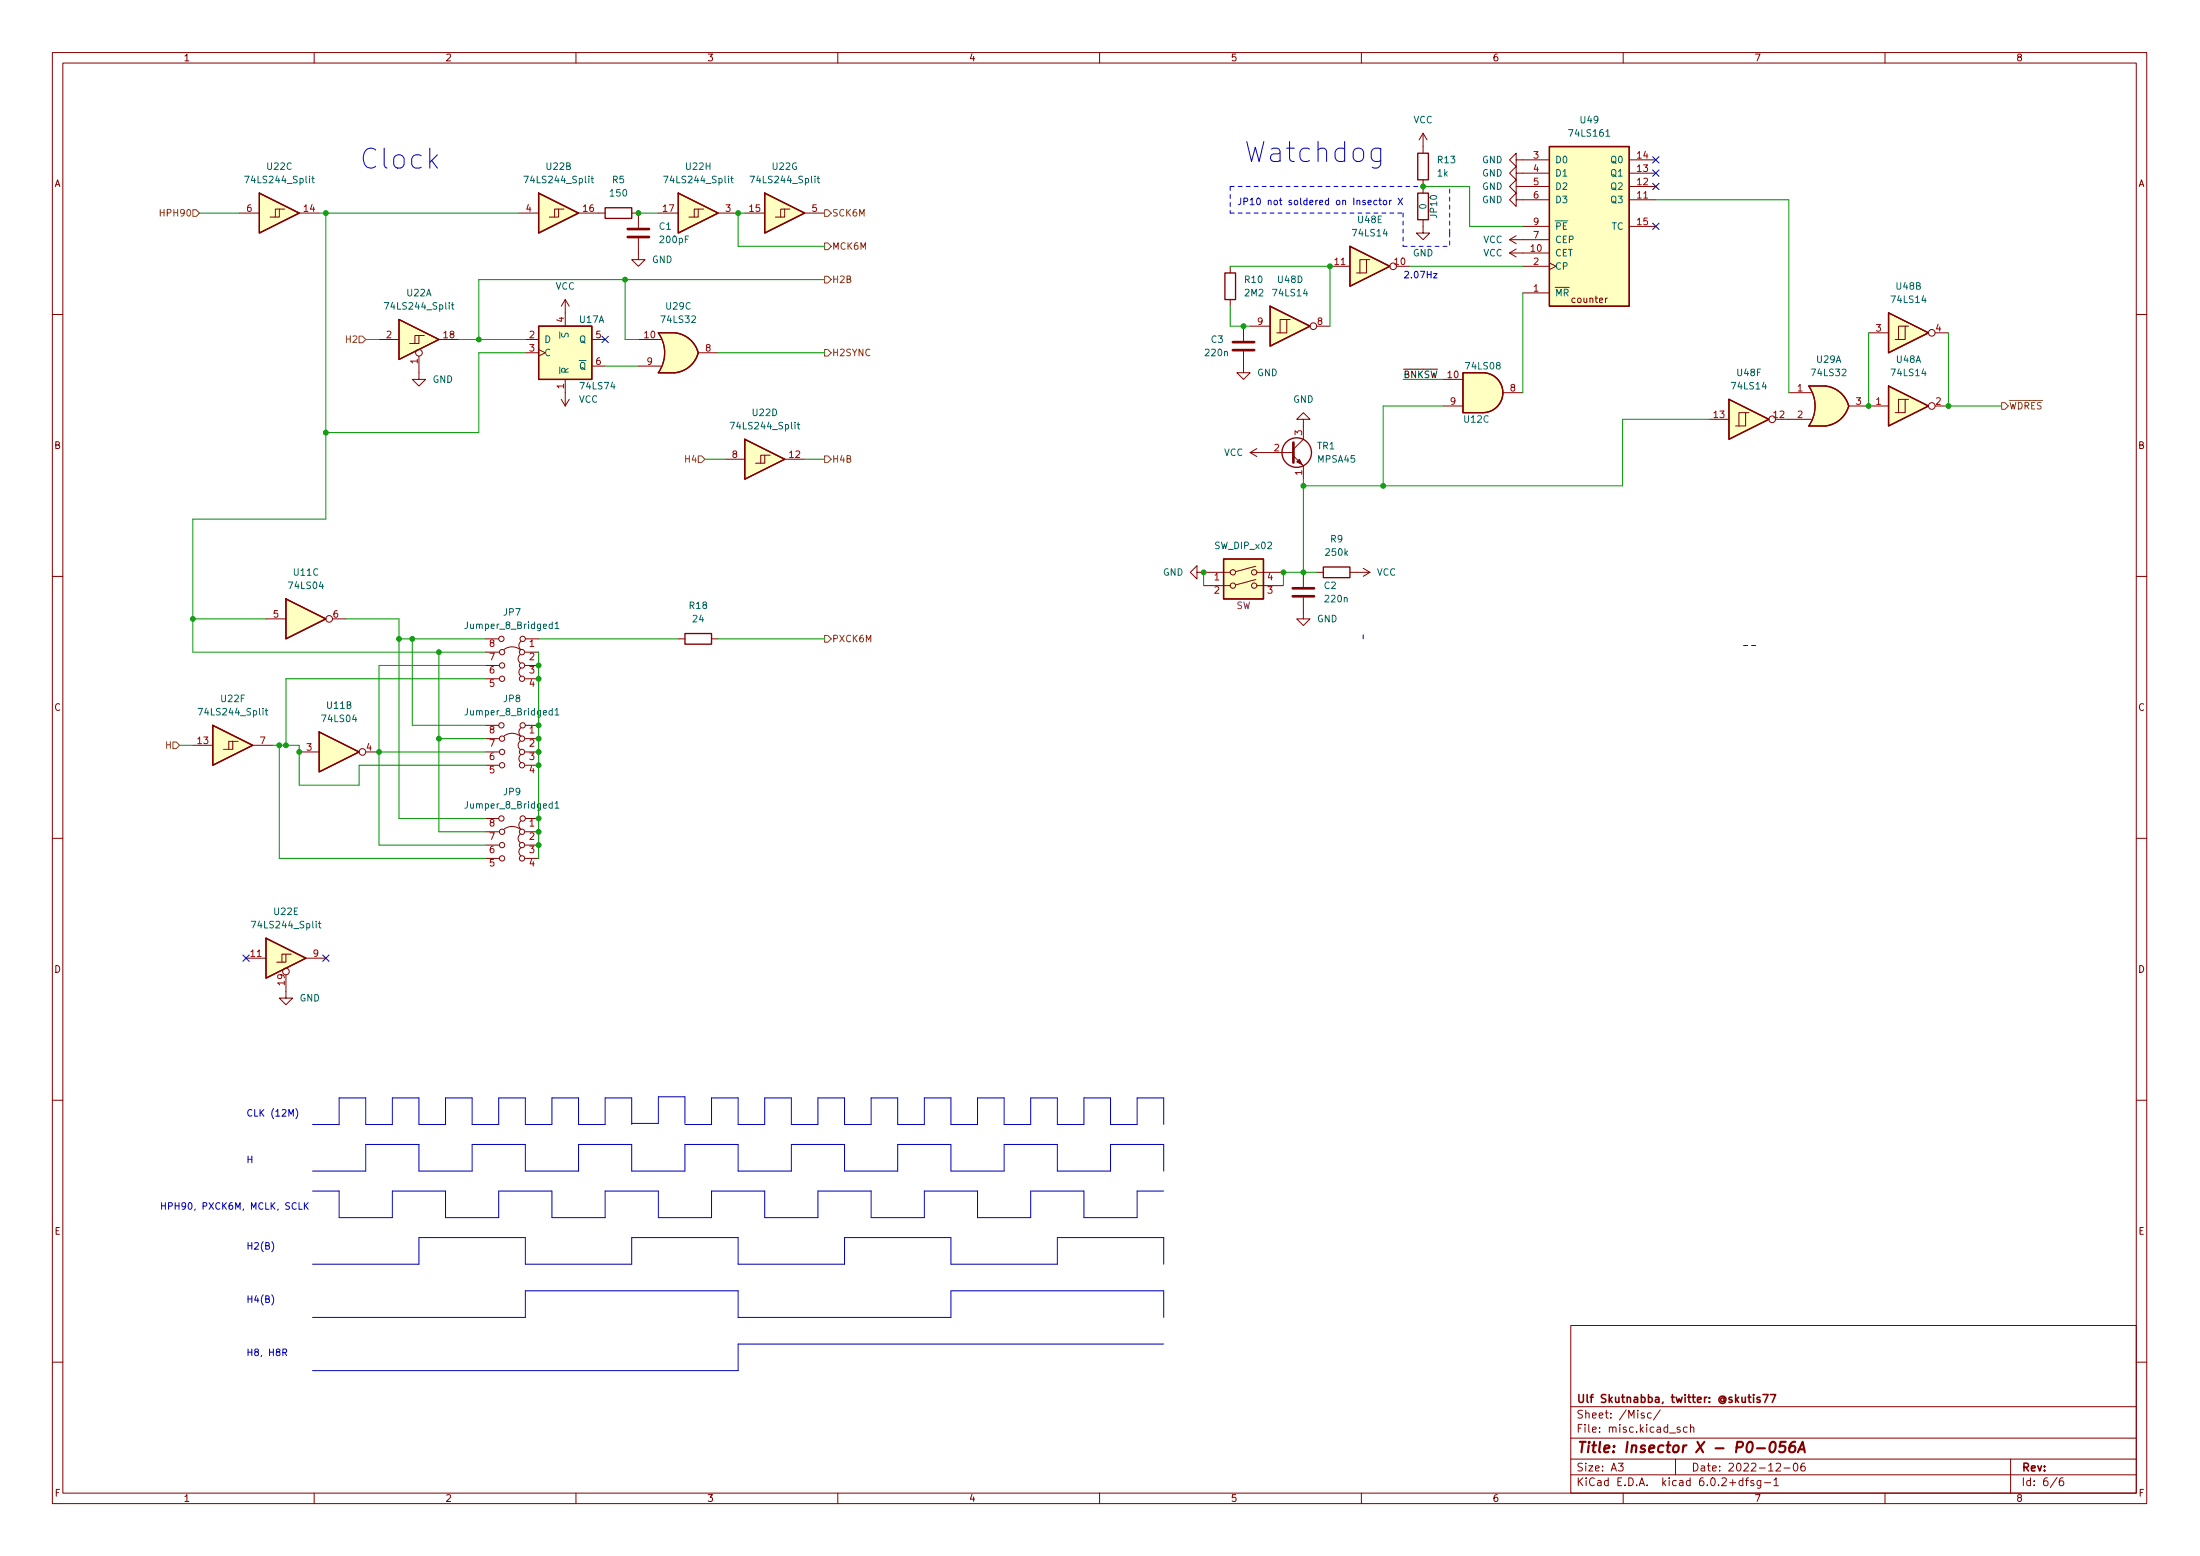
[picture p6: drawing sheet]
<svg xmlns="http://www.w3.org/2000/svg" width="420mm" height="297mm" viewBox="0 0 420 297" stroke-linecap="round" stroke-linejoin="round" font-family="sans-serif">
<g fill="none" stroke="#840000" stroke-width=".19">
<path d="M10 10h400v277h-400zM12 12h396v273h-396zM60 10v2M110 10v2M160 10v2M210 10v2M260 10v2M310 10v2M360 10v2M53.3 39.9v1.5h-1.7M54.4 39.9h-1.8v1.5M106.7 39.9v1.5h-1.8"/>
<path d="M107.7 39.9h-1.8v1.5M133.3 39.9v1.5h-1.7M134.4 39.9h-1.8v1.5M149.9 39.9v1.5h-1.8M150.9 39.9h-1.8v1.5M271.8 25.4v3.8M271.8 34.3v2.6M271.8 25.4l-.8 1.3M271.8 25.4l.7 1.3M289.6 33.1v-1.3l-1.3 1.3 1.3 1.2v-1.2h6.3M289.6 35.6v-1.3l-1.3 1.3 1.3 1.3v-1.3h6.3M289.6 30.5v-1.3l-1.3 1.3 1.3 1.3v-1.3h6.3"/>
<path d="M289.6 38.1v-1.2l-1.3 1.2 1.3 1.3v-1.3h6.3M311.1 38.1h5.1M311.1 35.6h5.1M311.1 33.1h5.1M311.1 30.5h5.1M45.7 40.7h3.8M57.1 40.7h3.9M99.1 40.7h3.8M107.9 57.2l-.7 1.3M107.9 57.2v5.1M107.9 57.2l.8 1.3M110.5 40.7h5.1"/>
<path d="M120.6 40.7h1.3v2.8M121.9 45.5v4.1h1.3l-1.3 1.2-1.3-1.2h1.3M125.7 40.7h3.8M137.2 40.7h3.8M142.2 40.7h3.8M153.7 40.7h3.8M234.9 50.8v1.3M234.9 57.2v1.3M254 50.8h3.8M261 49.6h-1.3v2.5M261.6 49.6h-.6v2.5h-1.9M266.7 50.8h2.5"/>
<path d="M271.8 41.9v2.6h1.2l-1.2 1.3-1.3-1.3h1.3M288.3 48.3h7.6M288.3 45.8h7.6M288.3 45.8l1.3 .7M288.3 48.3l1.3 .8M289.6 45l-1.3 .8M289.6 47.5l-1.3 .8M290.8 50.8h5.1M290.8 55.9h5.1M290.8 43.2h5.1M295.9 50.2l1.3 .6-1.3 .7M307 56.9l-.4 .3"/>
<path d="M311.1 43.2h5.1M10 60h2M72.4 64.8h3.8M80 68v4.4h1.3l-1.3 1.3-1.3-1.3h1.3M80 64v1.6h-1.8M81 64h-1.8v1.6M83.8 64.8h3.8M100.3 64.8h2.6M100.3 67.3h2.6M102.9 66.7l1.2 .6-1.2 .7M107.2 76.2l.7 1.3M107.9 72.4v5.1"/>
<path d="M108.7 76.2l-.8 1.3M113 64.8h2.6M113 69.9h2.6M121.9 64.8h4.3M121.9 69.9h4.3M128.9 63.5h-3.2a6.7 6.7 0 0 1 0 7.7h3.2M133.3 67.3h3.9M237.5 67.1v4.1h1.3l-1.3 1.2-1.3-1.2h1.3M237.5 62.3v2.8M238.8 62.3h3.8M245.7 61h-1.2v2.5M246.4 61h-.7v2.5h-1.9"/>
<path d="M251.5 62.3h2.5M275.6 77.5h3.8M275.6 72.4h3.8M287 75h3.8M333.4 78.8h-1.3v2.5M334 78.8h-.6v2.5h-1.9M341.6 75h4.3M348.6 73.7h-3.2a6.6 6.6 0 0 1 0 7.6h3.2M353.1 77.5h7.6M356.9 63.5h3.8M363.9 62.3h-1.3v2.5M363.9 76.2h-1.3v2.6"/>
<path d="M364.5 62.3h-.6v2.5h-2M364.5 76.2h-.6v2.6h-2M369.6 77.5h2.5M369.6 63.5h2.5M408 60h2M138.4 87.7h3.8M146 86.9v1.5h-1.7M147.1 86.9h-1.8v1.5M149.9 87.7h3.8M238.8 86.4l1.2 .8M238.8 86.4h8.2M240 85.6l-1.2 .8"/>
<path d="M247 87l1.9 1.9v2.6M248.9 80h1.3l-1.3-1.2-1.3 1.2h1.3v3.9l-1.9 1.9M326.4 80h3.8M339.1 80h6.8M10 110h2M50.8 118.1h3.8M63.5 118.1h2.5M228.6 109.3v-1.3l-1.3 1.3 1.3 1.2v-1.2h6.3M229.9 111.8h5M239.9 110.6l-3.9 1.1M239.9 108.1l-3.9 1M240 109.3h5.1"/>
<path d="M240 111.8h5.1M248.9 114.1v4h1.3l-1.3 1.3-1.3-1.3h1.3M248.9 109.3v2.8M251.5 109.3h1.2M257.8 109.3h3.8M260.3 108.5l1.3 .8M261.6 109.3l-1.3 .7M408 110h2M92.7 122h2.5M92.7 124.5h2.5M92.7 127h2.5M92.7 129.6h2.5"/>
<path d="M92.7 138.5h2.5M96.3 124a2.54 2.54 0 0 1 3 0M99.3 125a.98 .98 0 0 0 0 1.5M99.5 127.5a.98 .98 0 0 0 0 1.6M99.5 122.5a.98 .98 0 0 0 0 1.5M99.5 139a.98 .98 0 0 0 0 1.5M100.3 122h2.6M100.3 124.5h2.6M100.3 127h2.6M100.3 129.6h2.6M100.3 138.5h2.6M129.5 122h1.3"/>
<path d="M135.9 122h1.3M36.8 142.3h3.8M44.4 141.5v1.5h-1.7M45.5 141.5h-1.8v1.5M48.3 142.3h3.8M57.1 143.5h3.9M69.8 143.5h2.6M92.7 141h2.5M92.7 143.5h2.5M92.7 146.1h2.5M92.7 156.2h2.5M92.7 158.8h2.5"/>
<path d="M96.3 140.5a2.54 2.54 0 0 1 3 0M96.3 158.3a2.54 2.54 0 0 1 3 0M99.3 141.5a.98 .98 0 0 0 0 1.5M99.3 159.3a.98 .98 0 0 0 0 1.5M99.5 144.1a.98 .98 0 0 0 0 1.5M99.5 156.8a.98 .98 0 0 0 0 1.5M100.3 141h2.6M100.3 143.5h2.6M100.3 146.1h2.6M100.3 156.2h2.6M100.3 158.8h2.6M10 160h2"/>
<path d="M92.7 161.3h2.5M92.7 163.9h2.5M99.5 161.8a.98 .98 0 0 0 0 1.6M100.3 161.3h2.6M100.3 163.9h2.6M408 160h2M47 182.9h3.8M54.6 182.2v1.5h-1.8M54.6 186.1v4.4h1.3l-1.3 1.3-1.3-1.3h1.3M55.6 182.2h-1.8v1.5M58.4 182.9h3.8M10 210h2"/>
<path d="M408 210h2M300 253h108v32h-108zM10 260h2M300 278.5h108M300 274.5h108M300 268.5h108M309.1 279.3h.9l-.5 .6 .4 .1v.7l-.2 .1-.6-.1M314 269.8l-.4-.1-.2 .2 .1 .2 .5 .2v.3h-.6M315.4 269.8l-.5-.1-.3 .3 .2 .6h.6M317.1 269.1l-1.3 2M320 278.5v3M320.9 272.5l-.4-.1-.2 .2v.2l.6 .2v.3h-.6"/>
<path d="M322.2 272.5l-.4-.1-.3 .3 .1 .6h.6M322.9 272.6l.2-.2 .3 .1 .1 .9M322.9 271.9v1.5M339.2 279.5l.6-.2 .2 .2 .1 .2-1 1.1h1M342.7 279.4l.2-.1a.8 .8 0 0 1 .5 .8 .8 .8 0 0 1-.5 .7 1 1 0 0 1-.2-1.4zM344.6 279.3a.6 .6 0 0 0-.7 .7v.5l.2 .2 .4 .1 .2-.1 .1-.5-.2-.2-.4-.1-.3 .3M384 278.5v6.5M408 260h2M60 285v2M110 285v2M160 285v2M210 285v2"/>
<path d="M260 285v2M300 281.5h108M310 285v2M332.9 282.7l-.5-.1-.3 .3 .2 .6h.6M332.9 282.1v1.5M333.4 282.6h.5M333.9 282.1l-.3 .2v1.3M334.9 282.7l-.3-.1-.2 .2v.2l.5 .2v.3h-.5M336.3 282.6v1.2l-.3 .3-.4-.1M336.3 282.7l-.4-.1-.3 .3 .1 .6h.6M337 283h1.1M338.8 282.5l.4-.4v1.5"/>
<path d="M338.8 283.6h.8M340.7 280.2h1.2M360 285v2M392.9 282l-1.3 2M394 282.1a.6 .6 0 0 0-.7 .7v.5l.1 .2 .4 .1 .3-.1v-.5l-.1-.2-.4-.1-.3 .3"/>
<circle cx="266.1" cy="50.8" r=".63"/>
<circle cx="80" cy="67.3" r=".63"/>
<circle cx="250.8" cy="62.3" r=".63"/>
<circle cx="368.9" cy="77.5" r=".63"/>
<circle cx="368.9" cy="63.5" r=".63"/>
<circle cx="338.5" cy="80" r=".63"/>
<circle cx="62.9" cy="118.1" r=".63"/>
<circle cx="235.5" cy="109.3" r=".51"/>
<circle cx="235.5" cy="111.8" r=".51"/>
<circle cx="239.5" cy="111.8" r=".51"/>
<circle cx="239.5" cy="109.3" r=".51"/>
<circle cx="95.8" cy="122" r=".51"/>
<circle cx="95.8" cy="138.5" r=".51"/>
<circle cx="95.9" cy="124.5" r=".51"/>
<circle cx="95.9" cy="129.6" r=".51"/>
<circle cx="95.9" cy="127" r=".51"/>
<circle cx="99.7" cy="129.6" r=".51"/>
<circle cx="99.7" cy="127" r=".51"/>
<circle cx="99.7" cy="124.5" r=".51"/>
<circle cx="99.8" cy="138.5" r=".51"/>
<circle cx="99.8" cy="122" r=".51"/>
<circle cx="69.2" cy="143.5" r=".63"/>
<circle cx="95.8" cy="156.2" r=".51"/>
<circle cx="95.9" cy="146.1" r=".51"/>
<circle cx="95.9" cy="141" r=".51"/>
<circle cx="95.9" cy="158.8" r=".51"/>
<circle cx="95.9" cy="143.5" r=".51"/>
<circle cx="99.7" cy="143.5" r=".51"/>
<circle cx="99.7" cy="141" r=".51"/>
<circle cx="99.7" cy="158.8" r=".51"/>
<circle cx="99.7" cy="146.1" r=".51"/>
<circle cx="99.8" cy="156.2" r=".51"/>
<circle cx="95.9" cy="163.9" r=".51"/>
<circle cx="95.9" cy="161.3" r=".51"/>
<circle cx="99.7" cy="163.9" r=".51"/>
<circle cx="99.7" cy="161.3" r=".51"/>
<circle cx="54.6" cy="185.5" r=".63"/>
</g>
<path d="M335.5 276.5h1.6M338.2 275.4a.46 .46 0 0 1 .5-.2 .46 .46 0 0 1 .4 .4 1.15 1.15 0 0 1-.8 1.6l-.2-.1a1.53 1.53 0 0 1 .1-1.7zM341 275.2h-.9l-.2 1 .3-.2 .6 .1 .2 .3-.2 .7-.3 .1h-.5l-.2-.1M342.8 275.2a.91 .91 0 0 0-1 .9l-.1 .8 .1 .2a.66 .66 0 0 0 1-.2l.1-.5-.2-.3a.66 .66 0 0 0-1 .3M343.4 277.2l.9-2 .4 2M343.6 276.7h1" fill="none" stroke="#840000" stroke-width=".4"/>
<path d="M336.1 266.8l-.3-.1-.3 .2 .1 .2 .5 .2v.3h-.6M336.7 266.2h1l-.7 1.5M338.1 266.2h1l-.6 1.5" fill="none" stroke="#840000" stroke-width=".3"/>
<g fill="none" stroke="#840000" stroke-width=".25">
<path d="M49.5 36.9l7.6 3.8-7.6 3.8zM102.9 36.9l7.6 3.8-7.6 3.8zM115.6 39.7h5v2h-5zM129.5 36.9l7.7 3.8-7.7 3.8zM146 36.9l7.7 3.8-7.7 3.8zM270.8 36.9h2v5h-2zM270.8 29.2h2v5.1h-2zM295.9 28h15.2v30.5h-15.2zM233.9 52.1h2.1v5.1h-2.1zM242.6 58.5l7.6 3.8-7.6 3.8zM257.8 47l7.6 3.8-7.6 3.8zM360.7 59.7l7.6 3.8-7.6 3.8z"/>
<path d="M76.2 61l7.6 3.8-7.6 3.8zM102.9 62.3h10.1v10.1h-10.1zM133.3 67.3a5.2 5.2 0 0 0-4.4-3.8h-3.2a6.6 6.6 0 0 1 0 7.7h3.2a5.1 5.1 0 0 0 4.4-3.9M279.4 71.2h3.8a3.8 3.8 0 0 1 3.8 3.8 3.8 3.8 0 0 1-3.8 3.8h-3.8zM330.2 76.2l7.6 3.8-7.6 3.9zM345.4 73.7h3.2a5.1 5.1 0 0 1 4.5 3.8 5.2 5.2 0 0 1-4.5 3.8h-3.2a6.6 6.6 0 0 0 0-7.6zM360.7 73.7l7.6 3.8-7.6 3.8zM142.2 83.9l7.7 3.8-7.7 3.8zM54.6 114.3l7.6 3.8-7.6 3.9zM233.7 106.7h7.6v7.6h-7.6zM252.7 108.2h5.1v2.1h-5.1zM40.6 138.5l7.7 3.8-7.7 3.8z"/>
<path d="M61 139.7l7.6 3.8-7.6 3.9zM130.8 120.9h5.1v2.1h-5.1zM50.8 179.1l7.6 3.8-7.6 3.8z"/>
<circle cx="247.6" cy="86.4" r="2.82"/>
</g>
<g fill="#ffffc2" stroke="#ffffc2" stroke-width=".19">
<path d="M76.2 61l7.6 3.8-7.6 3.8z"/>
<path d="M233.7 106.7h7.6v7.6h-7.6z"/>
<path d="M242.6 58.5l7.6 3.8-7.6 3.8z"/>
<path d="M257.8 47l7.6 3.8-7.6 3.8z"/>
<path d="M49.5 36.9l7.6 3.8-7.6 3.8z"/>
<path d="M146 36.9l7.7 3.8-7.7 3.8z"/>
<path d="M142.2 83.9l7.7 3.8-7.7 3.8z"/>
<path d="M295.9 28h15.2v30.5h-15.2z"/>
<path d="M54.6 114.3l7.6 3.8-7.6 3.9z"/>
<path d="M61 139.7l7.6 3.8-7.6 3.9z"/>
<path d="M40.6 138.5l7.7 3.8-7.7 3.8z"/>
<path d="M50.8 179.1l7.6 3.8-7.6 3.8z"/>
<path d="M129.5 36.9l7.7 3.8-7.7 3.8z"/>
<path d="M128.9 63.5a5.2 5.2 0 0 1 4.4 3.8l-5 1.4z"/>
<path d="M125.7 63.5h3.2z"/>
<path d="M125.7 71.2h3.2z"/>
<path d="M125.7 63.5h3.2v7.7h-3.2a6.6 6.6 0 0 0 0-7.7z"/>
<path d="M128.4 66l4.9 1.3a5.1 5.1 0 0 1-4.4 3.9z"/>
<path d="M102.9 36.9l7.6 3.8-7.6 3.8z"/>
<path d="M102.9 62.3h10.1v10.1h-10.1z"/>
<path d="M330.2 76.2l7.6 3.8-7.6 3.9z"/>
<path d="M348 76.2l5.1 1.3a5.2 5.2 0 0 1-4.5 3.8z"/>
<path d="M345.4 81.3h3.2z"/>
<path d="M345.4 73.7h3.2z"/>
<path d="M345.4 73.7h3.2v7.6h-3.2a6.7 6.7 0 0 0 0-7.6z"/>
<path d="M348.6 73.7a5.1 5.1 0 0 1 4.5 3.8l-5 1.3z"/>
<path d="M360.7 59.7l7.6 3.8-7.6 3.8z"/>
<path d="M360.7 73.7l7.6 3.8-7.6 3.8z"/>
<path d="M283.2 71.2a3.8 3.8 0 0 1 3.8 3.8 3.8 3.8 0 0 1-3.8 3.8z"/>
<path d="M279.4 71.2h3.8v7.6h-3.8z"/>
</g>
<g fill="none" stroke="#006464" stroke-width=".19">
<path d="M46.7 33.6h.9l-.6 1.3M59.5 34.1h.5M59.7 33.6v1.1l.3 .2M100.1 33.6h.8l-.5 1.3M112.9 34.1h.5M113.1 33.6v1.1l.3 .2M126.7 33.6h.9l-.6 1.3M139.5 34.1h.5M139.7 33.6v1.1l.3 .2M143.2 33.6h.9l-.6 1.3M156.1 34.1h.4M156.2 33.6v1.1l.3 .2"/>
<path d="M306.7 26h.7M73.4 57.8h.8l-.5 1.2M86.2 58.2h.5M86.4 57.8v1l.3 .2M106.9 63.4v1.2M107.3 63.6v.5l.1 .2h.3l.3-.6 .3-.1 .2 .2v.5M139.4 80.6h.9l-.6 1.3M152.2 81h.5M152.4 80.6v1.1l.3 .2M106 119.1l.4-.4v1.3M106 120h.7M37.8 135.2h.9l-.6 1.3"/>
<path d="M50.6 135.7h.5M50.8 135.2v1.1l.3 .2M106 135.6l.4-.4v1.3M106 136.5h.7M106 153.4l.4-.4v1.3M106 154.3h.7M48 175.9h.8l-.5 1.2M60.8 176.3h.5M61 175.9v1.1l.3 .1"/>
</g>
<path d="M119.9 45.2h4.1M119.9 43.7h4.1M235.5 66.8h4M235.5 65.3h4M247 84.5v3.8M246.9 113.8h4.1M246.9 112.3h4.1" fill="none" stroke="#840000" stroke-width=".51"/>
<path d="M247.6 88.2l.6-.5 .5 1z" fill="#840000" stroke="#840000" stroke-width=".19"/>
<path d="M36.8 40h.7l.6 .7-.6 .6h-.7zM157.5 40h.6l.6 .7-.6 .6h-.6zM157.5 46.4h.6l.6 .6-.6 .7h-.6zM157.5 52.7h.6l.6 .7-.6 .6h-.6zM68.6 64.2h.6l.6 .6-.6 .6h-.6zM157.5 66.7h.6l.6 .6-.6 .7h-.6zM382.3 76.9h.6l.6 .6-.6 .6h-.6zM133.3 87h.7l.6 .7-.6 .6h-.7zM157.5 87h.6l.6 .7-.6 .6h-.6zM157.5 121.3h.6l.6 .7-.6 .6h-.6zM33 141.6h.7l.6 .7-.6 .6h-.7z" fill="none" stroke="#725600" stroke-width=".19"/>
<g fill="none" stroke="#0000c2" stroke-width=".19">
<path d="M263 38.3l-.4-.1-.2 .3 .1 .5h.5M263.3 38.2h.5M263.5 37.8v1.1l.3 .2M263.7 28.3v3.1a1.03 1.03 0 0 1-1.6 .5M263.7 28.5l-.4-.2h-.7l-.4 .2-.3 .5v1.1l.3 .5 .4 .2h.7l.4-.2M264.2 38.4l.2-.2 .4 .2v.4l-.1 .2-.3 .1-.2-.1zM265.4 38.2v.9M265.7 38.2l-.3 .3M267 37.8l.9 1.3M267.9 37.8l-.9 1.3M273.8 52.2h.7l-.7 .9h.7M56.5 211.6a1.46 1.46 0 0 1 0 2"/>
<path d="M59.7 214.7h5.1v-5.1h5v5.1h5.1v-5.1h5.1v5.1h5.1v-5.1h5.1v5.1h5v-5.1h5.1v5.1h5.1v-5.1h5.1v5.1h5.1v-5.1h5v5.1M120.6 214.5h5.1v-5.1h5.1v5.1M130.8 214.7h5.1v-5.1h5.1v5.1h5v-5.1h5.1v5.1h5.1v-5.1h5.1v5.1h5.1v-5.1h5v5.1h5.1v-5.1h5.1v5.1h5.1v-5.1h5.1v5.1h5v-5.1h5.1v5.1h5.1v-5.1h5.1v5.1h5.1v-5.1h5v5.1M51.9 237a1.46 1.46 0 0 1 0 2M56.6 229.7a.6 .6 0 0 0-.9 .4 .6 .6 0 0 0 .6 .8l.3-.2M57.1 229.6v1.3h.6M58.1 229.6v1.3M58.3 230.1l.6 .8M58.9 229.6l-.8 .7M59.7 223.6h10.1v-5.1h10.2v5.1h10.2v-5.1h10.1v5.1h10.2v-5.1h10.1v5.1h10.2v-5.1h10.2v5.1h10.1v-5.1h10.2v5.1h10.1v-5.1h10.2v5.1h10.2v-5.1h10.1v5.1h10.2v-5.1h10.1v5.1M59.7 227.4h5.1v5h10.1v-5h10.2v5h10.1v-5h10.2v5h10.2v-5h10.1v5h10.2v-5h10.1v5h10.2v-5h10.2v5h10.1v-5h10.2v5h10.1v-5h10.2v5h10.2v-5h5M51.9 247.2a1.46 1.46 0 0 1 0 1.9"/>
<path d="M54 258.2l.6-.1 .1-.2v-.3l-.7-.1v1.3M54.3 258.2l.4 .6M59.7 241.3h20.3v-5h20.3v5h20.3v-5h20.4v5h20.3v-5h20.3v5h20.3v-5h20.3v5M59.7 251.5h40.6v-5.1h40.7v5.1h40.6v-5.1h40.6v5.1M222.2 256.6h-81.2v5.1h-81.3"/>
</g>
<path d="M234.9 35.6v5.1M276.9 35.6h-42M234.9 40.7h33.1M268 40.7v6.3M268 47h8.9M276.9 44.5v2.5M276.9 44.5v-8.9M260.3 122v-1.3M335.3 123.2h-2.6" fill="none" stroke="#0000c2" stroke-width=".19" stroke-dasharray=".8 .8"/>
<g fill="none" stroke="#009600" stroke-width=".19">
<path d="M271.8 35.6h8.9v7.6h10.1M316.2 38.1h25.4v36.9M38.1 40.7h7.6M61 40.7h38.1M62.2 40.7v58.4h-25.4v25.4h55.9M119.4 53.4v11.4h2.5M121.9 40.7h3.8M142.2 40.7h-1.2v6.3h16.5M157.5 53.4h-66.1v11.4M234.9 50.8h19.1v11.5M234.9 58.5v3.8h3.9M269.2 50.8h21.6"/>
<path d="M290.8 55.9v19.1M69.8 64.8h2.6M87.6 64.8h12.7M100.3 67.3h-8.9v15.3h-29.2M115.6 69.9h6.3M137.2 67.3h20.3M268 72.4h7.6M275.6 77.5h-11.4v15.2M356.9 63.5v14M372.1 63.5v14h10.2M134.6 87.7h3.8M153.7 87.7h3.8"/>
<path d="M248.9 91.5v17.8M326.4 80h-16.5v12.7h-61M36.8 118.1h14M66 118.1h10.2v38.1h16.5M229.9 109.3v2.5M251.5 109.3h-6.4v2.5M76.2 122h16.5M78.7 122v16.5h14M83.8 124.5v34.3h8.9M92.7 129.6h-38.1v12.7M92.7 127h-20.3v34.3h20.3M102.9 122h26.6"/>
<path d="M102.9 124.5v39.4M137.2 122h20.3M34.3 142.3h2.5M52.1 142.3h5v7.6h11.5v-3.8h24.1M53.3 142.3v21.6h39.4M72.4 143.5h20.3M83.8 141h8.9"/>
</g>
<g fill="none" stroke="#000084" stroke-width=".19">
<path d="M315.6 35l1.2 1.2M315.6 29.9l1.2 1.2M315.6 32.4l1.2 1.3M316.8 35l-1.2 1.2M316.8 29.9l-1.2 1.2M316.8 32.4l-1.2 1.3M315.6 42.6l1.2 1.2M316.8 42.6l-1.2 1.2M115 64.2l1.2 1.2M116.2 64.2l-1.2 1.2M46.4 182.3l1.2 1.2M47.6 182.3l-1.2 1.2"/>
<path d="M61.6 182.3l1.2 1.2M62.8 182.3l-1.2 1.2"/>
</g>
<g fill="#009600" stroke="#009600" stroke-width=".19">
<circle cx="356.9" cy="77.5" r=".46"/>
<circle cx="264.2" cy="92.7" r=".46"/>
<circle cx="271.8" cy="35.6" r=".46"/>
<circle cx="372.1" cy="77.5" r=".46"/>
<circle cx="248.9" cy="109.3" r=".46"/>
<circle cx="119.4" cy="53.4" r=".46"/>
<circle cx="121.9" cy="40.7" r=".46"/>
<circle cx="141" cy="40.7" r=".46"/>
<circle cx="248.9" cy="92.7" r=".46"/>
<circle cx="237.5" cy="62.3" r=".46"/>
<circle cx="254" cy="50.8" r=".46"/>
<circle cx="229.9" cy="109.3" r=".46"/>
<circle cx="245.1" cy="109.3" r=".46"/>
<circle cx="62.2" cy="40.7" r=".46"/>
<circle cx="91.4" cy="64.8" r=".46"/>
<circle cx="102.9" cy="158.8" r=".46"/>
<circle cx="102.9" cy="161.3" r=".46"/>
<circle cx="102.9" cy="156.2" r=".46"/>
<circle cx="102.9" cy="146.1" r=".46"/>
<circle cx="53.3" cy="142.3" r=".46"/>
<circle cx="36.8" cy="118.1" r=".46"/>
<circle cx="72.4" cy="143.5" r=".46"/>
<circle cx="57.1" cy="143.5" r=".46"/>
<circle cx="54.6" cy="142.3" r=".46"/>
<circle cx="83.8" cy="124.5" r=".46"/>
<circle cx="76.2" cy="122" r=".46"/>
<circle cx="78.7" cy="122" r=".46"/>
<circle cx="62.2" cy="82.6" r=".46"/>
<circle cx="83.8" cy="141" r=".46"/>
<circle cx="102.9" cy="143.5" r=".46"/>
<circle cx="102.9" cy="141" r=".46"/>
<circle cx="102.9" cy="127" r=".46"/>
<circle cx="102.9" cy="129.6" r=".46"/>
<circle cx="102.9" cy="138.5" r=".46"/>
</g>
<g font-size="5.3" fill="#0000c2">
<text x="68.6" y="32.3">Clock</text>
<text x="237.5" y="31">Watchdog</text>
</g>
<text font-size="2.8" fill="#840000" x="301" y="277.3">Title: Insector X - P0-056A</text>
<g font-size="2.1" fill="#840000">
<text x="301" y="267.8">Ulf Skutnabba, twitter: @skutis77</text>
<text x="301" y="273.5">File: misc.kicad_sch</text>
<text x="301" y="270.8">Sheet: /Misc/</text>
<text x="301" y="280.9">Size: A3</text>
<text x="323" y="280.9">Date: 2022-12-06</text>
<text x="386" y="280.9">Rev:</text>
<text x="301" y="283.7">KiCad E.D.A. kicad 6.0.2+dfsg-1</text>
<text x="386" y="283.7">Id: 6/6</text>
</g>
<g font-size="1.8" fill="#840000">
<text x="35" y="11.7">1</text>
<text x="85" y="11.7">2</text>
<text x="135" y="11.7">3</text>
<text x="185" y="11.7">4</text>
<text x="235" y="11.7">5</text>
<text x="285" y="11.7">6</text>
<text x="335" y="11.7">7</text>
<text x="385" y="11.7">8</text>
<text x="10.3" y="35.7">A</text>
<text x="408.3" y="35.7">A</text>
<text x="300.3" y="57.8">counter</text>
<text x="10.3" y="85.7">B</text>
<text x="408.3" y="85.7">B</text>
<text x="10.3" y="135.7">C</text>
<text x="408.3" y="135.7">C</text>
<text x="10.3" y="185.7">D</text>
<text x="408.3" y="185.7">D</text>
<text x="10.4" y="235.7">E</text>
<text x="408.4" y="235.7">E</text>
<text x="10.4" y="285.7">F</text>
<text x="35" y="286.7">1</text>
<text x="85" y="286.7">2</text>
<text x="135" y="286.7">3</text>
<text x="185" y="286.7">4</text>
<text x="235" y="286.7">5</text>
<text x="285" y="286.7">6</text>
<text x="335" y="286.7">7</text>
<text x="385" y="286.7">8</text>
<text x="408.4" y="285.7">F</text>
</g>
<g font-size="1.8" fill="#006464">
<text x="269.9" y="23.5">VCC</text>
<text x="301.9" y="23.5">U49</text>
<text x="299.9" y="26.1">74LS161</text>
<text x="47.3" y="35">74LS244_Split</text>
<text x="51.1" y="32.4">U22C</text>
<text x="100.7" y="35">74LS244_Split</text>
<text x="104.4" y="32.4">U22B</text>
<text x="117" y="35">R5</text>
<text x="127.4" y="35">74LS244_Split</text>
<text x="131.1" y="32.4">U22H</text>
<text x="143.9" y="35">74LS244_Split</text>
<text x="147.6" y="32.4">U22G</text>
<text x="274.5" y="33.7">1k</text>
<text x="274.6" y="31.2">R13</text>
<text x="283" y="33.7">GND</text>
<text x="283" y="31.2">GND</text>
<text x="296.9" y="31.2">D0</text>
<text x="296.9" y="33.7">D1</text>
<text x="307.8" y="33.7">Q1</text>
<text x="307.8" y="31.2">Q0</text>
<text x="116.6" y="37.5">150</text>
<text x="272.4" y="39.9" transform="rotate(-90 272.4 39.9)">0</text>
<text x="274.4" y="41.5" transform="rotate(-90 274.4 41.5)">JP10</text>
<text x="283" y="36.2">GND</text>
<text x="283" y="38.8">GND</text>
<text x="296.9" y="36.2">D2</text>
<text x="296.9" y="38.8">D3</text>
<text x="307.8" y="38.8">Q3</text>
<text x="307.8" y="36.2">Q2</text>
<text x="125.9" y="43.9">C1</text>
<text x="126.2" y="46.4">200pF</text>
<text x="258.5" y="45.1">74LS14</text>
<text x="259.4" y="42.6">U48E</text>
<text x="283.3" y="46.4">VCC</text>
<text x="296.9" y="46.4">CEP</text>
<text x="296.9" y="43.9">~{PE}</text>
<text x="307.8" y="43.9">TC</text>
<text x="124.5" y="50.2">GND</text>
<text x="269.8" y="48.9">GND</text>
<text x="283.3" y="48.9">VCC</text>
<text x="296.9" y="48.9">CET</text>
<text x="296.9" y="51.5">CP</text>
<text x="74" y="59.1">74LS244_Split</text>
<text x="77.7" y="56.6">U22A</text>
<text x="106.1" y="55.3">VCC</text>
<text x="127.3" y="59.1">U29C</text>
<text x="237.8" y="56.6">2M2</text>
<text x="237.8" y="54">R10</text>
<text x="243.3" y="56.6">74LS14</text>
<text x="244.1" y="54">U48D</text>
<text x="296.9" y="56.6">~{MR}</text>
<text x="361.4" y="57.8">74LS14</text>
<text x="362.2" y="55.3">U48B</text>
<text x="103.9" y="65.4">D</text>
<text x="110.6" y="65.4">Q</text>
<text x="110.7" y="61.6">U17A</text>
<text x="126.4" y="61.6">74LS32</text>
<text x="231.3" y="65.4">C3</text>
<text x="103.9" y="68">C</text>
<text x="108.6" y="71.4" transform="rotate(-90 108.6 71.4)">~{R}</text>
<text x="109.3" y="70.5">~{Q}</text>
<text x="230.3" y="68">220n</text>
<text x="240.1" y="71.8">GND</text>
<text x="280.1" y="70.5">74LS08</text>
<text x="331.8" y="71.8">U48F</text>
<text x="346.2" y="71.8">74LS32</text>
<text x="347" y="69.3">U29A</text>
<text x="361.4" y="71.8">74LS14</text>
<text x="362.2" y="69.3">U48A</text>
<text x="82.6" y="73.1">GND</text>
<text x="110.5" y="76.9">VCC</text>
<text x="111" y="74.3">74LS74</text>
<text x="247" y="76.9">GND</text>
<text x="330.9" y="74.3">74LS14</text>
<text x="140.1" y="82">74LS244_Split</text>
<text x="143.8" y="79.4">U22D</text>
<text x="279.7" y="80.7">U12C</text>
<text x="233.7" y="87">VCC</text>
<text x="251.6" y="85.8">TR1</text>
<text x="251.7" y="88.3">MPSA45</text>
<text x="232.1" y="104.8">SW_DIP_x02</text>
<text x="253.3" y="106.1">250k</text>
<text x="254.1" y="103.5">R9</text>
<text x="55.3" y="112.4">74LS04</text>
<text x="56.2" y="109.9">U11C</text>
<text x="222.1" y="109.9">GND</text>
<text x="252.9" y="112.4">C2</text>
<text x="262.9" y="109.9">VCC</text>
<text x="96.2" y="117.5">JP7</text>
<text x="131.7" y="116.2">R18</text>
<text x="132.4" y="118.8">24</text>
<text x="251.5" y="118.8">GND</text>
<text x="253.2" y="115">220n</text>
<text x="89.3" y="120.1">Jumper_8_Bridged1</text>
<text x="38.5" y="136.6">74LS244_Split</text>
<text x="42.3" y="134">U22F</text>
<text x="61.7" y="137.8">74LS04</text>
<text x="62.5" y="135.3">U11B</text>
<text x="89.3" y="136.6">Jumper_8_Bridged1</text>
<text x="96.2" y="134">JP8</text>
<text x="89.3" y="154.3">Jumper_8_Bridged1</text>
<text x="96.2" y="151.8">JP9</text>
<text x="48.6" y="177.2">74LS244_Split</text>
<text x="52.4" y="174.7">U22E</text>
<text x="57.2" y="191.2">GND</text>
</g>
<g font-size="1.8" fill="#a90000">
<text x="292.9" y="30.3">3</text>
<text x="292.9" y="32.8">4</text>
<text x="292.9" y="35.3">5</text>
<text x="312.7" y="35.3">12</text>
<text x="312.7" y="32.8">13</text>
<text x="312.7" y="30.3">14</text>
<text x="47.1" y="40.4">6</text>
<text x="58.1" y="40.4">14</text>
<text x="100.5" y="40.4">4</text>
<text x="111.4" y="40.4">16</text>
<text x="126.7" y="40.4">17</text>
<text x="138.6" y="40.4">3</text>
<text x="143.2" y="40.4">15</text>
<text x="155.1" y="40.4">5</text>
<text x="292.9" y="37.9">6</text>
<text x="312.7" y="37.9">11</text>
<text x="292.9" y="45.5">7</text>
<text x="292.9" y="43">9</text>
<text x="312.7" y="43">15</text>
<text x="254.9" y="50.6">11</text>
<text x="266.4" y="50.6">10</text>
<text x="292.4" y="48">10</text>
<text x="292.9" y="50.6">2</text>
<text x="292.9" y="55.7">1</text>
<text x="73.8" y="64.6">2</text>
<text x="84.7" y="64.6">18</text>
<text x="101.1" y="64.6">2</text>
<text x="107.7" y="61.5" transform="rotate(-90 107.7 61.5)">4</text>
<text x="113.8" y="64.6">5</text>
<text x="123.1" y="64.6">10</text>
<text x="240.2" y="62">9</text>
<text x="251.6" y="62">8</text>
<text x="358.3" y="63.3">3</text>
<text x="369.7" y="63.3">4</text>
<text x="79.8" y="69.4" transform="rotate(-90 79.8 69.4)">1</text>
<text x="101.1" y="67.1">3</text>
<text x="113.8" y="69.6">6</text>
<text x="123.6" y="69.6">9</text>
<text x="134.8" y="67.1">8</text>
<text x="107.7" y="74.2" transform="rotate(-90 107.7 74.2)">1</text>
<text x="277" y="77.3">9</text>
<text x="288.4" y="74.7">8</text>
<text x="343.3" y="74.7">1</text>
<text x="354.5" y="77.3">3</text>
<text x="358.3" y="77.3">1</text>
<text x="369.7" y="77.3">2</text>
<text x="248.7" y="83.1" transform="rotate(-90 248.7 83.1)">3</text>
<text x="327.3" y="79.8">13</text>
<text x="338.7" y="79.8">12</text>
<text x="343.3" y="79.8">2</text>
<text x="139.8" y="87.4">8</text>
<text x="150.8" y="87.4">12</text>
<text x="243.3" y="86.1">2</text>
<text x="248.7" y="90.7" transform="rotate(-90 248.7 90.7)">1</text>
<text x="231.9" y="110.8">1</text>
<text x="231.9" y="113.3">2</text>
<text x="242.1" y="113.3">3</text>
<text x="242.1" y="110.8">4</text>
<text x="52.2" y="117.9">5</text>
<text x="63.6" y="117.9">6</text>
<text x="93.5" y="123.5">8</text>
<text x="101.1" y="123.5">1</text>
<text x="93.5" y="131.1">5</text>
<text x="93.5" y="128.6">6</text>
<text x="93.5" y="126">7</text>
<text x="101.1" y="126">2</text>
<text x="101.1" y="128.6">3</text>
<text x="101.1" y="131.1">4</text>
<text x="37.8" y="142">13</text>
<text x="49.7" y="142">7</text>
<text x="58.6" y="143.3">3</text>
<text x="70" y="143.3">4</text>
<text x="93.5" y="142.5">7</text>
<text x="93.5" y="140">8</text>
<text x="101.1" y="140">1</text>
<text x="101.1" y="142.5">2</text>
<text x="93.5" y="147.6">5</text>
<text x="93.5" y="145.1">6</text>
<text x="101.1" y="145.1">3</text>
<text x="101.1" y="147.6">4</text>
<text x="93.5" y="160.3">7</text>
<text x="93.5" y="157.8">8</text>
<text x="101.1" y="157.8">1</text>
<text x="101.1" y="160.3">2</text>
<text x="93.5" y="165.4">5</text>
<text x="93.5" y="162.9">6</text>
<text x="101.1" y="162.9">3</text>
<text x="101.1" y="165.4">4</text>
<text x="47.9" y="182.7">11</text>
<text x="59.8" y="182.7">9</text>
<text x="54.4" y="188" transform="rotate(-90 54.4 188)">19</text>
</g>
<g font-size="1.8" fill="#725600">
<text x="31" y="41.3">HPH90</text>
<text x="158.9" y="41.3">SCK6M</text>
<text x="158.9" y="47.7">MCK6M</text>
<text x="158.9" y="54">H2B</text>
<text x="66.2" y="65.4">H2</text>
<text x="158.9" y="68">H2SYNC</text>
<text x="383.6" y="78.1">~{WDRES}</text>
<text x="131" y="88.3">H4</text>
<text x="158.9" y="88.3">H4B</text>
<text x="158.9" y="122.6">PXCK6M</text>
<text x="31.6" y="142.9">H</text>
</g>
<g font-size="1.8" fill="#0000c2">
<text x="236.2" y="39.1">JP10 not soldered on Insector X</text>
<text x="268" y="53.1">2.07Hz</text>
<text x="47" y="213.1">CLK (12M)</text>
<text x="47" y="222">H</text>
<text x="30.5" y="230.9">HPH90, PXCK6M, MCLK, SCLK</text>
<text x="47" y="238.5">H2(B)</text>
<text x="47" y="248.7">H4(B)</text>
<text x="47" y="258.9">H8, H8R</text>
</g>
<text font-size="1.8" fill="#0f0f0f" x="268" y="72.2">~{BNKSW}10</text>
<text font-size="1.8" fill="#840084" x="236.1" y="116.2">SW</text>
</svg>
